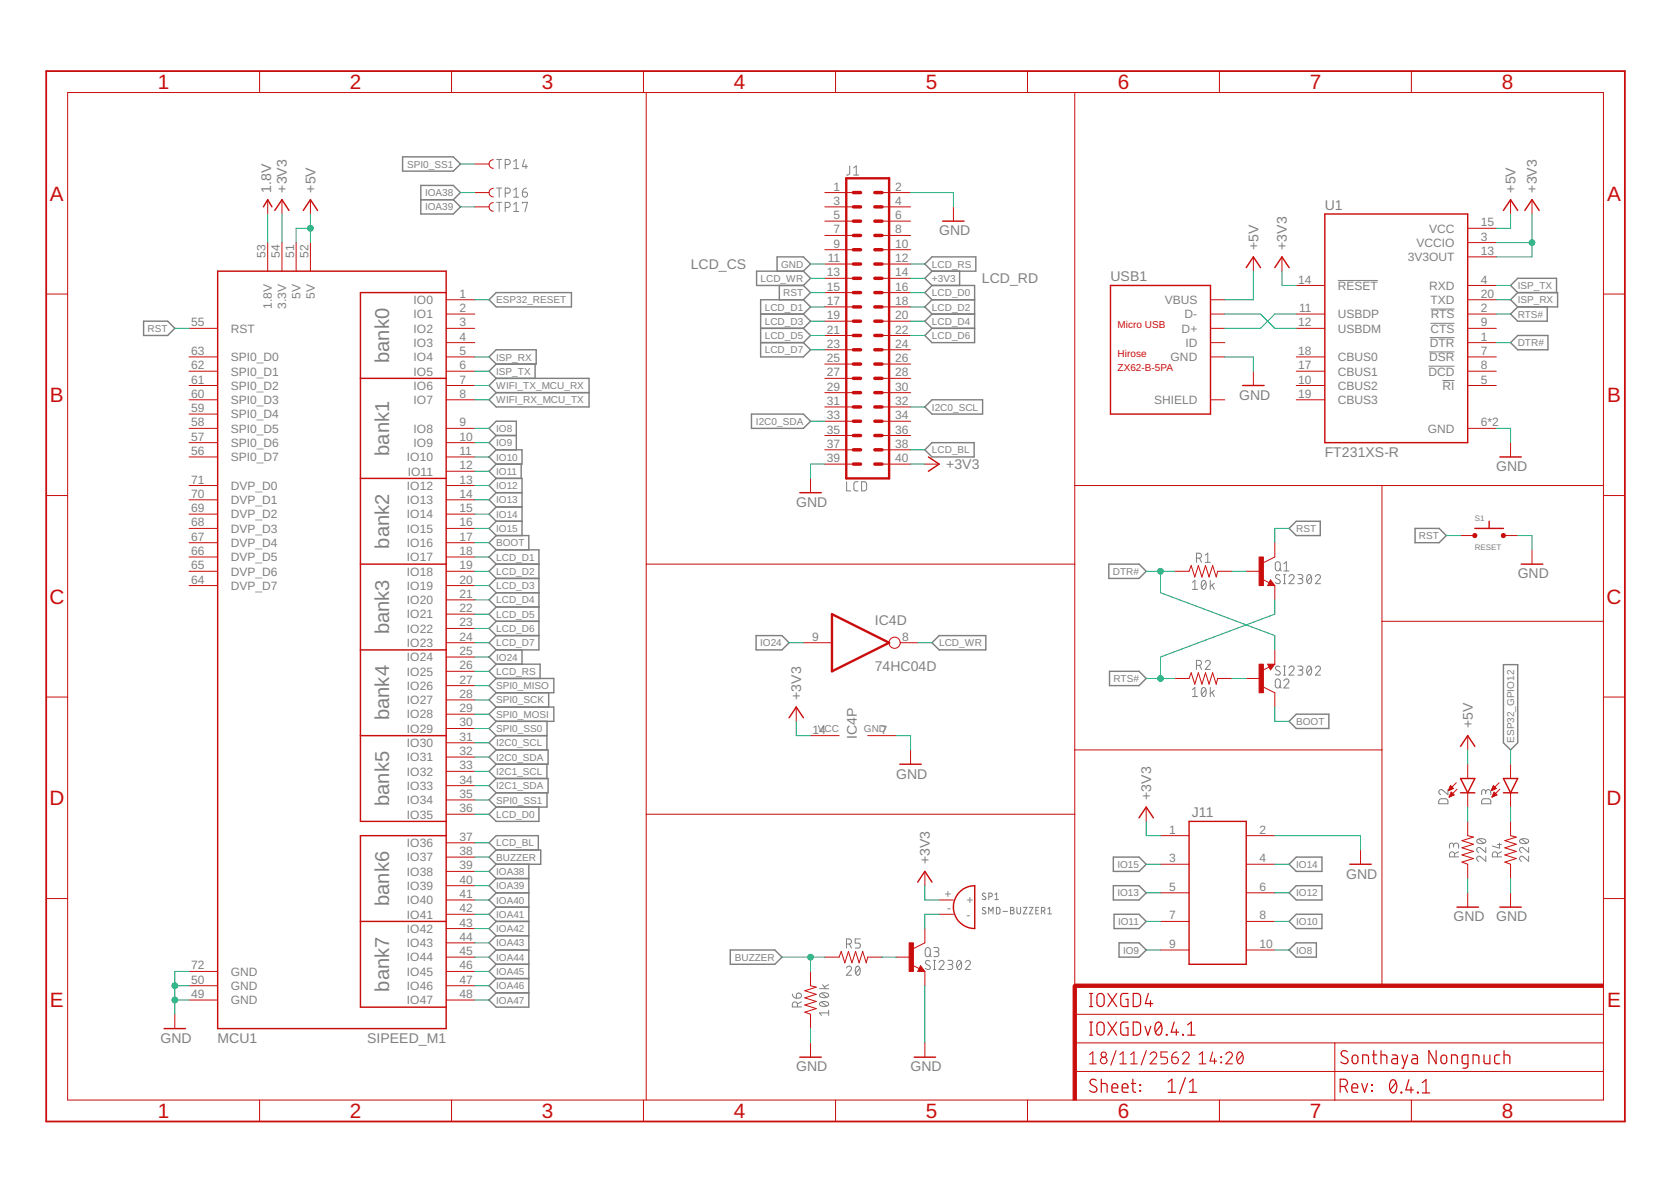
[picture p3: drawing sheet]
<svg xmlns="http://www.w3.org/2000/svg" width="297mm" height="210mm" viewBox="0 0 297 210" stroke-linecap="round" stroke-linejoin="round" font-family="sans-serif">
<g fill="none" stroke="#808080" stroke-width=".18">
<path d="M88.3 28.3h.9M88.3 33.4h.9M88.3 36h.9M88.7 28.3v1.7M88.7 33.4v1.7M88.7 36v1.6M89.8 29.3h.5a.46 .46 0 0 0 .4-.5 .46 .46 0 0 0-.4-.5h-.5v1.7M89.8 34.3h.5a.46 .46 0 0 0 .4-.4 .46 .46 0 0 0-.4-.5h-.5v1.7M89.8 36.9h.5a.46 .46 0 0 0 .4-.5 .46 .46 0 0 0-.4-.4h-.5v1.6M91.3 28.7l.5-.4v1.7M91.3 33.8l.5-.4v1.7M91.3 36.3l.5-.3v1.6"/>
<path d="M91.3 30h.9M91.3 35.1h.9M91.3 37.6h.9M92.9 34.1h.5a.45 .45 0 0 1 .4 .6 .45 .45 0 0 1-.5 .3 .45 .45 0 0 1-.4-.4zM92.9 36.2v-.2h.9l-.5 1.6M93.2 28.3l-.3 1.3h.9M93.5 29.3v.7M93.6 33.4a.7 .7 0 0 0-.7 .7M151 29.5v1.4l-.2 .2h-.3M151.7 31.1h1M151.7 29.8l.5-.3v1.6M237.8 49.8h7.1"/>
<path d="M254.3 57.5h4.3M254.3 54.9h4.3M253.9 65.1h4.7M254 62.5h4.6M254.1 60h4.5M256.4 67.6h2.2M150.5 85.6v1.6h.7M152.5 85.6h-.5l-.2 .4 .1 1.1 .6 .1M153.2 85.6h.4a.43 .43 0 0 1 .5 .5l-.2 1-.7 .1zM212.7 99.2h.4a.44 .44 0 0 0 .5-.4 .44 .44 0 0 0-.5-.5h-.4v1.6M213.2 99.2l.4 .7M214.2 98.7l.5-.4v1.6"/>
<path d="M214.2 99.9h.9M226.8 100l.2-.1a.44 .44 0 0 1 .6 .4v.7a.44 .44 0 0 1-.5 .5 .44 .44 0 0 1-.4-.5zM212 103.5l.4-.4v1.7M212 104.8h.9M212.7 118.3h.4a.44 .44 0 0 0 .5-.5 .44 .44 0 0 0-.5-.4h-.4v1.6M213.2 118.3l.4 .7M213.7 103.3l.3-.2a.95 .95 0 0 1 0 1.7 1 1 0 0 1-.3-1.5zM214.2 117.7a.44 .44 0 0 1 .7-.3 .44 .44 0 0 1 .1 .7l-.8 .9h.9M214.3 103.5l-.7 .9M215.1 103.1v1.7M215.5 104l.4 .8M215.9 103.7l-.8 .5"/>
<path d="M227.4 101.1l.4 .4M227.5 102.3a.41 .41 0 0 0-.6-.1 .41 .41 0 0 0 0 .6l.5 .3a.41 .41 0 0 1 .1 .6 .41 .41 0 0 1-.7 0l-.1-.2M227.5 118.5a.41 .41 0 0 0-.6-.1 .41 .41 0 0 0 0 .7l.5 .2a.42 .42 0 0 1 .1 .6 .42 .42 0 0 1-.7 0l-.1-.1M228.2 103.7h.3M228.2 102.1h.3M228.2 120h.3M228.2 118.4h.3M228.2 100.2l.5-.4v1.7M228.2 101.5h.9M228.3 102.1v1.6M228.3 118.4v1.6M229.1 102.5a.45 .45 0 0 1 .7-.4 .45 .45 0 0 1 .1 .7l-.8 .9h.9"/>
<path d="M229.1 118.7a.45 .45 0 0 1 .7-.3 .45 .45 0 0 1 .1 .7l-.8 .9h.9M230.7 102.1h.5a.36 .36 0 0 1 .4 .4 .36 .36 0 0 1-.4 .3h-.3M230.7 118.4h.5a.36 .36 0 0 1 .4 .3 .36 .36 0 0 1-.4 .4h-.3M231.1 102.8a.44 .44 0 0 1 .5 .5 .44 .44 0 0 1-.5 .4h-.4M231.1 119.1a.44 .44 0 0 1 .5 .4 .44 .44 0 0 1-.5 .5h-.4M232.5 102.2l.2-.1a.93 .93 0 0 1 0 1.6 1.02 1.02 0 0 1-.2-1.5zM232.5 118.5l.2-.1a.93 .93 0 0 1 0 1.6 1.02 1.02 0 0 1-.2-1.5zM233.1 102.5l-.8 .9M233.1 118.7l-.8 .9M233.8 102.5a.44 .44 0 0 1 .7-.4 .44 .44 0 0 1 .1 .7l-.8 .9h.9M233.8 118.7a.44 .44 0 0 1 .7-.3 .44 .44 0 0 1 .1 .7l-.8 .9h.9M212 122.6l.4-.4v1.6"/>
<path d="M212 123.8h.9M213.7 122.3l.3-.1a.95 .95 0 0 1 0 1.6 1 1 0 0 1-.3-1.5zM214.3 122.6l-.7 .8M215.1 122.2v1.6M215.5 123l.4 .8M215.9 122.7l-.8 .6M226.8 120.8l.2-.1a.44 .44 0 0 1 .6 .4v.7a.44 .44 0 0 1-.5 .5 .44 .44 0 0 1-.4-.5zM227.4 121.9l.4 .4M228.2 121a.44 .44 0 0 1 .7-.3 .44 .44 0 0 1 .1 .7l-.8 .9h.9M175.2 158.8a.28 .28 0 0 0-.5 0 .28 .28 0 0 0 .1 .4l.3 .2a.3 .3 0 0 1 .1 .5 .3 .3 0 0 1-.5-.1l-.1-.1M175.8 159.4l.5-.1v-.4l-.5-.2v1.2M176.8 159l.4-.3v1.2"/>
<path d="M176.8 159.9h.7M255.9 142.1l1-.1a.43 .43 0 0 1 .5 .4v.5h-1.6zM257.4 140.3v.9l-.9-.7a.45 .45 0 0 0-.7 .1 .45 .45 0 0 0 .3 .6M258.4 150.3a.46 .46 0 0 1 .4-.5 .46 .46 0 0 1 .5 .5v.4M258.4 150.6v-.4a.36 .36 0 0 0-.4-.4 .36 .36 0 0 0-.3 .4v.5M258.6 152.3v-.5a.46 .46 0 0 0-.5-.4 .46 .46 0 0 0-.4 .4v.5h1.6M259.3 151.4l-.7 .3M262.6 149.2a1.02 1.02 0 0 1 1.5 .3 .97 .97 0 0 1-1.6 0zM262.8 149.1l1 .8M263.5 142.1l.2-.1h.9a.43 .43 0 0 1 .4 .4v.5h-1.6zM264.1 140.8a.46 .46 0 0 1 .5-.5 .46 .46 0 0 1 .4 .5v.4M264.1 141.1v-.4a.36 .36 0 0 0-.4-.4 .36 .36 0 0 0-.3 .4v.5"/>
<path d="M264.1 152.2v.9l-.9-.8a.44 .44 0 0 0-.7 .2 .44 .44 0 0 0 .3 .6M264.1 150.6v.9l-.9-.8a.44 .44 0 0 0-.7 .2 .44 .44 0 0 0 .3 .6M266.2 152.3v-.5a.46 .46 0 0 0-.5-.4 .46 .46 0 0 0-.4 .4v.5h1.6M266.2 150.1h.7M266.6 149.8v.9l-1.3-.3M266.9 151.4l-.7 .3M270.2 149.2a1.02 1.02 0 0 1 1.5 .3 .97 .97 0 0 1-1.6 0zM270.5 149.1l.9 .8M271.7 152.2v.9l-.9-.8a.44 .44 0 0 0-.7 .2 .44 .44 0 0 0 .4 .6M271.7 150.6v.9l-.9-.8a.44 .44 0 0 0-.7 .2 .44 .44 0 0 0 .4 .6M140.8 176.7l.1 .2a.68 .68 0 0 0 .7 .5M141.7 176.6a.46 .46 0 0 1 .7 .1 .46 .46 0 0 1-.4 .7h-.4z"/>
<path d="M141.8 179v-.5a.46 .46 0 0 0-.5-.4 .46 .46 0 0 0-.5 .4v.5h1.7M142.5 178.1l-.7 .3M145.7 175.7h1.6M145.8 178.2a1.02 1.02 0 0 1 1.5 .3 .97 .97 0 0 1-1.6 0zM145.8 176.6a1.02 1.02 0 0 1 1.5 .3 .97 .97 0 0 1-1.6 0zM146 178.1l.9 .7M146 176.5l.9 .7M146.2 175l.5 .7M147.3 179.6v.9M147.3 175l-.8 .4M150.5 172.1a.45 .45 0 0 1 .6-.4 .45 .45 0 0 1 .1 .7l-.7 .9h.9M150.5 167.8h.4a.46 .46 0 0 0 .5-.5 .46 .46 0 0 0-.5-.4h-.4v1.6"/>
<path d="M151 167.8l.4 .7M152.2 171.8l.3-.1a.97 .97 0 0 1 0 1.6 1 1 0 0 1-.3-1.5zM152.8 172.1l-.7 .9M152.9 166.9h-.9v.7h.6a.45 .45 0 0 1 .3 .5 .45 .45 0 0 1-.3 .4h-.6M164.6 168.6a.45 .45 0 0 1 .5-.2 .45 .45 0 0 1 .3 .5v.7a.46 .46 0 0 1-.5 .4 .46 .46 0 0 1-.4-.4zM165.2 169.7l.3 .3M165.3 170.8a.42 .42 0 0 0-.6-.1 .42 .42 0 0 0-.1 .6l.6 .3a.38 .38 0 0 1 .1 .6 .38 .38 0 0 1-.5 .1l-.3-.2M165.9 172.3h.4M165.9 170.7h.4M166 168.4h.5a.37 .37 0 0 1 .4 .4 .37 .37 0 0 1-.4 .3h-.3M166.1 170.7v1.6M166.5 169.1a.44 .44 0 0 1 .4 .5 .44 .44 0 0 1-.4 .4h-.5"/>
<path d="M166.9 171a.45 .45 0 0 1 .7-.3 .45 .45 0 0 1 .1 .7l-.8 .9h.9M168.5 170.7h.5a.37 .37 0 0 1 .4 .4 .37 .37 0 0 1-.4 .3h-.3M168.9 171.4a.44 .44 0 0 1 .5 .5 .44 .44 0 0 1-.5 .4h-.4M170.2 170.8l.3-.1a.97 .97 0 0 1 0 1.6 1 1 0 0 1-.3-1.5zM170.9 171l-.8 1M171.6 171a.45 .45 0 0 1 .6-.3 .45 .45 0 0 1 .2 .7l-.8 .9h.9M175.2 161.4a.28 .28 0 0 0-.5-.1 .28 .28 0 0 0 .1 .5l.3 .1a.3 .3 0 0 1 .1 .5 .3 .3 0 0 1-.5 0l-.1-.1M175.7 162.4v-1.1l.4 .6 .4-.6v1.1M177.1 161.3h.5l.1 .2v.7l-.1 .2h-.5zM178.3 162h.8M179.6 161.3l.6 .1v.2l-.2 .2 .3 .3a.28 .28 0 0 1-.3 .3h-.4zM179.6 161.8h.4"/>
<path d="M180.8 161.3v.8l.2 .3 .4-.1v-1M181.9 161.3h.7l-.7 1.1h.7M183 161.3h.6l-.6 1.1h.6M184.1 161.8h.4M184.6 161.3h-.5v1.1h.5M185.1 161.9l.6-.1v-.4l-.6-.1v1.1M185.5 161.9l.3 .5M186.3 162.4h.6M186.3 161.5l.3-.2v1.1M147.3 180h-1.6l.3 .5"/>
</g>
<g fill="none" stroke="#808080" stroke-width=".25">
<path d="M71.6 27.9h9l1.3 1.2-1.3 1.3h-9zM74.8 33h5.8l1.3 1.2-1.3 1.3 1.3 1.3-1.3 1.2h-5.8zM74.8 35.5h5.8M25.5 57.1h4.3l1.3 1.3-1.3 1.2h-4.3zM88.2 52h13.4v2.5h-13.4l-1.3-1.2zM135.2 55.8h7.6M135.2 58.4h7.6M138.1 48.2v-2.5h4.7l1.3 1.2-1.3 1.3M138.5 50.7v2.6M142.8 48.2h-8.3v2.5h8.3M142.8 53.3l1.3 1.2-1.3 1.3M142.8 53.3h-7.6v10.1h7.6l1.3-1.2-1.3-1.3"/>
<path d="M142.8 55.8l1.3 1.3-1.3 1.3M142.8 48.2l1.3 1.3-1.3 1.2M142.8 50.7l1.3 1.3-1.3 1.3M142.8 58.4l1.3 1.2-1.3 1.3M164.4 46.9l1.3-1.2h7.8v2.5h-7.8zM165.7 48.2l-1.3 1.3 1.3 1.2M165.7 50.7h7.5v10.2h-7.5l-1.3-1.3 1.3-1.2M165.7 55.8h7.5M165.7 53.3h7.5M165.7 53.3l-1.3 1.2 1.3 1.3M165.7 58.4h7.5M165.7 55.8l-1.3 1.3 1.3 1.3"/>
<path d="M165.7 50.7l-1.3 1.3 1.3 1.3M170.6 48.2v2.5M269.8 59.6h5.4v2.6h-5.4l-1.3-1.3zM269.8 54.5l-1.3 1.3 1.3 1.3h5.2v-2.6M269.8 52l-1.3 1.3 1.3 1.2M269.8 52h7.1v2.5h-7.1M269.8 52l-1.3-1.3 1.3-1.2h6.9v2.5M86.9 63.4l1.3-1.2h7.1v2.5h-7.1zM88.2 64.7l-1.3 1.3 1.3 1.2M88.2 67.2h16.5v5.1h-16.5l-1.3-1.2 1.3-1.3M88.2 67.2l-1.3 1.3 1.3 1.3M88.2 69.8h16.5"/>
<path d="M88.2 77.4l-1.3-1.3 1.3-1.2h3.6v5M88.2 77.4h3.6M88.2 77.4l-1.3 1.3 1.3 1.2M88.2 79.9h4.6v2.6h-4.6M88.2 79.9l-1.3 1.3 1.3 1.3M95.1 64.7v2.5M133.6 73.6h9.2l1.3 1.3-1.3 1.2h-9.2zM135.2 60.9h7.6M164.4 72.3l1.3-1.2h9v2.5h-9zM164.4 79.9l1.3-1.2h7.5v2.5h-7.5zM88.2 97.7l-1.3 1.3 1.3 1.3M88.2 97.7h7.6v17.8h-7.6"/>
<path d="M88.2 92.6h4.6M88.2 95.2h5.8v2.5M88.2 85h4.6v10.2M88.2 82.5l-1.3 1.3 1.3 1.2M88.2 85l-1.3 1.3 1.3 1.3M88.2 87.6h4.6M88.2 87.6l-1.3 1.2 1.3 1.3M88.2 90.1h4.6M88.2 90.1l-1.3 1.3 1.3 1.2M88.2 92.6l-1.3 1.3 1.3 1.3M88.2 95.2l-1.3 1.3 1.3 1.2M92.6 82.5v2.5"/>
<path d="M229.2 93.9l1.2-1.3h4.3v2.6h-4.3zM251.5 93.9h4.3l1.3 1.3-1.3 1.3h-4.3zM88.2 100.3h7.6M88.2 100.3l-1.3 1.2 1.3 1.3M88.2 102.8h7.6M88.2 102.8l-1.3 1.3 1.3 1.2M88.2 105.3h7.6M88.2 113l-1.3 1.2 1.3 1.3M88.2 105.3l-1.3 1.3 1.3 1.3M88.2 107.9h7.6M88.2 107.9l-1.3 1.3 1.3 1.2M88.2 110.4h7.6"/>
<path d="M88.2 110.4l-1.3 1.3 1.3 1.3M88.2 113h7.6M88.2 118l-1.3 1.3 1.3 1.3M88.2 118h7.8v2.6M88.2 115.5l-1.3 1.3 1.3 1.2M92.8 115.5v2.5M134.4 113h4.6l1.3 1.2-1.3 1.3h-4.6zM166.9 113h8.3v2.5h-8.3l-1.2-1.3zM197.1 100.3h5.4l1.3 1.2-1.3 1.3h-5.4zM197.2 119.3h5.3l1.3 1.3-1.3 1.3h-5.3zM267.3 118.1h2.5v13.9l-1.3 1.3-1.2-1.3zM88.2 125.7l-1.3 1.2 1.3 1.3"/>
<path d="M88.2 130.7l-1.3 1.3 1.3 1.3M88.2 120.6h10.2v2.5h-10.2M88.2 133.3l-1.3 1.3 1.3 1.2M88.2 133.3h9.2v2.5h-9.2M88.2 138.4h9.2v2.5h-9.2M88.2 130.7h9M88.2 125.7h10.2v2.5h-10.2M88.2 128.2l-1.3 1.3 1.3 1.2M88.2 120.6l-1.3 1.3 1.3 1.2M88.2 123.1l-1.3 1.3 1.3 1.3M88.2 135.8l-1.3 1.3 1.3 1.3M88.2 138.4l-1.3 1.2 1.3 1.3"/>
<path d="M97.2 135.8v2.6M97.2 128.2v5.1M97.5 123.1v2.6M229.2 128.2l1.2-1.3h5.8v2.6h-5.8zM88.2 143.4l-1.3 1.3 1.3 1.3h7.6v-2.6M88.2 140.9l-1.3 1.3 1.3 1.2M88.2 156.1l-1.3 1.3 1.3 1.3M88.2 151.1l-1.3-1.3 1.3-1.3h7.5v2.6M88.2 151.1h7.9v2.5h-7.9M88.2 151.1l-1.3 1.2 1.3 1.3M88.2 158.7l-1.3 1.3 1.3 1.2M88.2 158.7h5.8"/>
<path d="M88.2 153.6l-1.3 1.3 1.3 1.2M88.2 156.1h5.8M94 153.6v25.4h-5.8l-1.3-1.3 1.3-1.2M97.2 140.9v2.5h-9M197.9 157.4h4.6l1.3 1.3-1.3 1.3h-4.6zM197.9 152.3h4.6l1.3 1.3-1.3 1.3h-4.6zM229.2 153.6l1.2-1.3h4.6v2.6h-4.6zM229.2 158.7l1.2-1.3h4.6v2.6h-4.6zM88.2 171.4h5.8M88.2 168.8h5.8M88.2 161.2h5.8M88.2 161.2l-1.3 1.3 1.3 1.3"/>
<path d="M88.2 163.8h5.8M88.2 163.8l-1.3 1.2 1.3 1.3M88.2 166.3h5.8M88.2 166.3l-1.3 1.3 1.3 1.2M88.2 168.8l-1.3 1.3 1.3 1.3M88.2 171.4l-1.3 1.3 1.3 1.2M88.2 173.9h5.8M88.2 173.9l-1.3 1.3 1.3 1.3M88.2 176.5h5.8M129.8 168.8h7.9l1.3 1.3-1.3 1.3h-7.9zM198 162.5h4.5l1.3 1.3-1.3 1.2h-4.5zM198.9 167.6h3.6l1.3 1.2-1.3 1.3h-3.6z"/>
<path d="M229.2 168.8l1.2-1.2h3.6v2.5h-3.6zM229.2 163.8l1.2-1.3h4.6v2.5h-4.6z"/>
</g>
<g fill="none" stroke="#c90d0c" stroke-width=".18">
<path d="M12 16.4h273v179.1h-273zM46.1 12.6v3.8M80.3 12.6v3.8M114.4 12.6v3.8M114.9 16.4v179.1M148.5 12.6v3.8M182.6 12.6v3.8M191.1 16.4v158.8M216.8 12.6v3.8M250.9 12.6v3.8M47.6 35.5v2.5M50.1 35.5v2.5"/>
<path d="M55.2 35.5v2.5M84.4 36.8h2.5M84.4 34.2h2.5M84.4 29.1h2.5M87.7 28.4a.76 .76 0 0 0-.8 .7 .76 .76 0 0 0 .8 .8M87.7 33.5a.76 .76 0 0 0-.8 .7 .76 .76 0 0 0 .8 .8M87.7 36a.76 .76 0 0 0-.8 .8 .76 .76 0 0 0 .8 .7M146.6 39.3h5.1M146.6 36.8h5.1M146.6 34.2h5.1M156.8 39.3h5.1M156.8 36.8h5.1"/>
<path d="M156.8 34.2h5.1M169.5 36.8v2.5M268.5 35.5v2.5M272.3 35.5v2.5M8.2 52.3h3.8M33.6 58.4h5.1M47.6 43.1v5.1M50.1 43.1v5.1M52.6 43.1v5.1M55.2 43.1v5.1M79.3 53.3h5.1M79.3 55.8h5.1"/>
<path d="M79.3 58.4h5.1M146.6 59.6h5.1M146.6 57.1h5.1M146.6 54.5h5.1M146.6 52h5.1M146.6 49.5h5.1M146.6 46.9h5.1M146.6 44.4h5.1M146.6 41.8h5.1M156.8 59.6h5.1M156.8 57.1h5.1M156.8 54.5h5.1"/>
<path d="M156.8 52h5.1M156.8 49.5h5.1M156.8 46.9h5.1M156.8 44.4h5.1M156.8 41.8h5.1M215.2 53.3h2.5M215.2 55.8h2.5M215.2 58.4h2.5M222.8 45.7v2.5M227.9 45.7v2.5M230.4 55.8h5.1M230.4 58.4h5.1"/>
<path d="M230.4 50.7h5.1M260.9 53.3h5.1M260.9 55.8h5.1M260.9 58.4h5.1M260.9 45.7h5.1M260.9 50.7h5.1M260.9 40.6h5.1M260.9 43.1h5.1M285 52.3h3.8M33.6 63.4h5.1M33.6 66h5.1M33.6 68.5h5.1"/>
<path d="M33.6 71.1h5.1M33.6 76.1h5.1M33.6 78.7h5.1M33.6 73.6h5.1M79.3 60.9h5.1M79.3 63.4h5.1M79.3 66h5.1M79.3 68.5h5.1M79.3 71.1h5.1M79.3 76.1h5.1M79.3 78.7h5.1M146.6 64.7h5.1"/>
<path d="M146.6 62.2h5.1M146.6 67.2h5.1M146.6 69.8h5.1M146.6 72.3h5.1M146.6 74.9h5.1M146.6 77.4h5.1M146.6 79.9h5.1M156.8 64.7h5.1M156.8 62.2h5.1M156.8 67.2h5.1M156.8 69.8h5.1M156.8 72.3h5.1"/>
<path d="M156.8 74.9h5.1M156.8 77.4h5.1M156.8 79.9h5.1M215.2 60.9h2.5M215.2 63.4h2.5M215.2 71.1h2.5M222.8 66v2.5M230.4 63.4h5.1M230.4 66h5.1M230.4 68.5h5.1M230.4 71.1h5.1M260.9 60.9h5.1"/>
<path d="M260.9 63.4h5.1M260.9 66h5.1M260.9 68.5h5.1M260.9 76.1h5.1M268.5 78.7v2.5M8.2 88.1h3.8M33.6 86.3h5.1M33.6 81.2h5.1M33.6 88.8h5.1M33.6 91.4h5.1M33.6 93.9h5.1M33.6 96.5h5.1"/>
<path d="M33.6 99h5.1M79.3 86.3h5.1M79.3 81.2h5.1M79.3 83.8h5.1M79.3 88.8h5.1M79.3 91.4h5.1M79.3 93.9h5.1M79.3 96.5h5.1M79.3 99h5.1M144.1 85v2.6M146.6 82.5h5.1M156.8 82.5h5.1"/>
<path d="M164.4 82.5h2.5M191.1 86.3h93.9M226.6 96.5v2.5l-2 1M245.7 86.3v88.9M259.6 95.2h2.6M267.3 95.2h2.5M272.3 97.7v2.6M285 88.1h3.8M33.6 101.5h5.1M33.6 104.1h5.1M79.3 101.5h5.1M79.3 104.1h5.1"/>
<path d="M79.3 106.6h5.1M79.3 109.2h5.1M79.3 111.7h5.1M79.3 114.2h5.1M79.3 116.8h5.1M79.3 119.3h5.1M114.9 100.3h76.2M142.8 114.2h5.1M160 114.2h3.1M208.8 101.5h2.6l.4-1 .6 2.1 .6-2.1 .7 2.1 .6-2.1 .6 2.1 .7-2.1 .6 2.1 .3-1.1h2.5M221.5 101.5h2.6M224.4 103l1.2 .6"/>
<path d="M225.3 118h1.3l-.8 1.1zM225.6 118.6l-1.2 .6M225.8 103.1l.8 1h-1.3zM226.6 104.1v2.5M226.6 115.5v2.5M245.7 110.4h39.3M8.2 123.9h3.8M79.3 121.9h5.1M79.3 124.4h5.1M79.3 126.9h5.1M79.3 129.5h5.1M79.3 132h5.1"/>
<path d="M79.3 134.6h5.1M79.3 137.1h5.1M79.3 139.6h5.1M141.5 125.7v2.5M144.1 130.7h5.1M154.2 130.7h5.1M161.9 133.3v2.5M191.1 133.3h54.6M208.8 120.6h2.6l.4-1 .6 2 .6-2 .7 2 .6-2 .6 2 .7-2 .6 2 .3-1h2.5M221.5 120.6h2.6M224.6 122.1l2 1v2.6M257.7 139.9h.4"/>
<path d="M257.8 139.8h.2M257.8 139.7h.1M257.9 139.6l.5 .5-.9 .4zM258.9 139.1l-1.4 1.4M260.9 130.7v2.6M260.9 135.8v2.6M265.3 139.9h.4M265.4 139.8h.2M265.5 139.7h.1M266.5 139.1l-1.4 1.4M268.5 135.8v2.6M285 123.9h3.8"/>
<path d="M8.2 159.7h3.8M79.3 144.7h5.1M79.3 142.2h5.1M79.3 149.8h5.1M79.3 152.3h5.1M79.3 154.9h5.1M79.3 157.4h5.1M79.3 160h5.1M114.9 144.7h76.2M164.4 154.9v2.5M166.9 160h2.6M203.8 143.4v2.6"/>
<path d="M206.3 158.7h5.1M206.3 153.6h5.1M206.3 148.5h5.1M221.5 158.7h5.1M221.5 153.6h5.1M221.5 148.5h5.1M241.9 151.1v2.5M257.5 140.5h.1M257.5 140.4h.3M257.6 140.3h.5M257.6 140.1h.7M257.6 141.6h.2"/>
<path d="M257.7 140h.5M257.7 141.5h.3M257.7 141.4h.6M257.8 141.2h.6M257.8 141.1h.5M257.9 141h.3M257.9 140.9h.2M258 140.8l.5 .5-.9 .4zM259 140.3l-1.4 1.4M260.9 140.9v2.5M260.9 146v2.5l1 .3-2 .6 2 .7-2 .6 2 .6-2 .7 2 .6-2 .6 1 .4v2.5M260.9 158.7v2.5"/>
<path d="M265.1 140.5h.1M265.1 140.4h.3M265.2 140.3h.5M265.2 140.1h.8M265.2 141.6h.2M265.3 140h.6M265.3 141.5h.4M265.3 141.4h.6M265.4 141.2h.6M265.5 141.1h.4M265.5 141h.3M265.6 140.9h.1"/>
<path d="M265.6 140.8l.5 .5-.9 .4zM266 140.1l-.5-.5-.4 .9M266 140.1l-.9 .4M266.6 140.3l-1.4 1.4M268.5 140.9v2.5M268.5 146v2.5l1 .3-2 .6 2 .7-2 .6 2 .6-2 .7 2 .6-2 .6 1 .4v2.5M268.5 158.7v2.5M285 159.7h3.8M33.6 172.7h5.1M33.6 175.2h5.1M33.6 177.7h5.1M79.3 162.5h5.1"/>
<path d="M79.3 165h5.1M79.3 167.6h5.1M79.3 170.1h5.1M79.3 172.7h5.1M79.3 175.2h5.1M79.3 177.7h5.1M144.1 172.7v2.5l1 .3-2 .6 2 .6-2 .7 2 .6-2 .6 2 .7-2 .6 1 .4v2.5M146.6 170.1h2.6l.3-1 .7 2 .6-2 .6 2 .7-2 .6 2 .7-2 .6 2 .2-1h2.6M159.3 170.1h2.6M162.2 171.5l1.2 .6M163.6 171.6l.8 1.1h-1.3zM164.4 165v2.6l-2 1"/>
<path d="M164.4 172.7v2.5M166.9 162.5h2.6M206.3 168.8h5.1M206.3 163.8h5.1M221.5 168.8h5.1M221.5 163.8h5.1M31.1 180.3v2.5M46.1 195.5v3.8M80.3 195.5v3.8M114.4 195.5v3.8M144.1 185.4v2.5M148.5 195.5v3.8"/>
<path d="M164.4 185.4v2.5M182.6 195.5v3.8M191.1 190.4h93.9M191.1 185.4h93.9M191.1 180.3h93.9M216.8 195.5v3.8M237.3 185.4v10.2M250.9 195.5v3.8"/>
<circle cx="159" cy="114.2" r=".99"/>
</g>
<g fill="none" stroke="#c90d0c" stroke-width=".25">
<path d="M46.8 36.8l.8-1.3 .7 1.3M48.9 37.4l1.2-1.9 1.3 1.9M53.9 37.4l1.3-1.9 1.3 1.9M167.6 39.3h3.8M235.5 38h25.4v40.7h-25.4zM267.3 37.4l1.2-1.9 1.3 1.9M271.1 37.4l1.2-1.9 1.3 1.9M38.7 48.2h40.6v134.6h-40.6zM79.3 52h-15.2v94h15.2M197.4 50.7h17.8v22.9h-17.8zM221.5 47.6l1.3-1.9 1.3 1.9M226.6 47.6l1.3-1.9 1.3 1.9"/>
<path d="M64.1 67.2h15.2M220.9 68.5h3.8M64.1 85h15.2M142.2 87.6h3.8M165 81.2l1.9 1.3-1.9 1.3M262.2 93.9h5.1M264.7 92.6v1.3M266.6 81.2h3.8M64.1 100.3h15.2M64.1 115.5h15.2M225.6 118.2h.8l-.6 .6-.2-.5h.4l-.2 .3M225.8 103.6l.2 .2h-.4l.2-.5 .6 .6h-.8"/>
<path d="M270.4 100.3h3.8M64.1 130.7h15.2M140.3 127.6l1.2-1.9 1.3 1.9M160 135.8h3.8M259.6 138.4h2.6l-1.3 2.5zM259.6 132.7l1.3-2 1.3 2M267.3 138.4h2.5l-1.3 2.5zM79.3 148.5h-15.2v30.5h15.2M163.1 156.8l1.3-1.9 1.3 1.9M170.4 158.7a3.8 3.8 0 0 1 2.9-1.3v7.6a3.8 3.8 0 0 1-3.5-2.2 3.8 3.8 0 0 1 .6-4.1zM202.5 145.4l1.3-2 1.2 2M211.4 146h10.1v25.4h-10.1z"/>
<path d="M239.9 153.6h3.9M259.6 140.9h2.6M267.3 140.9h2.5M64.1 163.8h15.2M163.6 172.1l.2 .3h-.4l.2-.5 .5 .6h-.7M259 161.2h3.8M266.6 161.2h3.8M29.2 182.8h3.8M142.2 187.9h3.8M162.5 187.9h3.8"/>
</g>
<g fill="none" stroke="#c90d0c" stroke-width=".61">
<path d="M151.7 39.3h1.3M151.7 36.8h1.3M151.7 34.2h1.3M155.5 39.3h1.3M155.5 36.8h1.3M155.5 34.2h1.3M151.7 59.6h1.3M151.7 54.5h1.3M151.7 57.1h1.3M151.7 52h1.3M151.7 49.5h1.3M151.7 46.9h1.3"/>
<path d="M151.7 44.4h1.3M151.7 41.8h1.3M155.5 59.6h1.3M155.5 54.5h1.3M155.5 57.1h1.3M155.5 52h1.3M155.5 49.5h1.3M155.5 46.9h1.3M155.5 44.4h1.3M155.5 41.8h1.3M151.7 62.2h1.3M151.7 64.7h1.3"/>
<path d="M151.7 77.4h1.3M151.7 79.9h1.3M151.7 72.3h1.3M151.7 74.9h1.3M151.7 69.8h1.3M151.7 67.2h1.3M155.5 62.2h1.3M155.5 64.7h1.3M155.5 77.4h1.3M155.5 79.9h1.3M155.5 72.3h1.3M155.5 74.9h1.3"/>
<path d="M155.5 69.8h1.3M155.5 67.2h1.3M151.7 82.5h1.3M155.5 82.5h1.3M192.3 175.2h-1.2v1.3"/>
</g>
<path d="M150.4 31.7h7.7v53.3h-7.7zM147.9 109.2l10.2 5-10.2 5.1z" fill="none" stroke="#c90d0c" stroke-width=".42"/>
<g fill="#c90d0c" stroke="#c90d0c" stroke-width=".18">
<path d="M223.8 99h.8v5.1h-.8z"/>
<path d="M223.8 118h.8v5.1h-.8z"/>
<path d="M161.6 167.6h.8v5.1h-.8z"/>
<path d="M190.8 175.2h.5v20.3h-.5z"/>
<path d="M191.1 174.9h93.9v.6h-93.9z"/>
</g>
<g fill="#c90d0c" stroke="#c90d0c" stroke-width=".18">
<path d="M261.9 94.9l.3-.1 .2 .1 .2 .3-.2 .3-.2 .1-.3-.1-.1-.3z" fill-rule="evenodd"/>
<path d="M267 94.9l.3-.1 .2 .1 .1 .3-.1 .3-.2 .1-.3-.1-.1-.3z" fill-rule="evenodd"/>
</g>
<g fill="none" stroke="#c90d0c" stroke-width=".21">
<path d="M193.7 178.9h.5M193.7 176.6h.5M194 176.6v2.3M195.1 176.8a.66 .66 0 0 1 .7-.2 .66 .66 0 0 1 .5 .6v1a.65 .65 0 0 1-.7 .7 .65 .65 0 0 1-.6-.7zM196.9 176.6l1.6 2.3M198.5 176.6l-1.6 2.3M200.5 176.6h-.8a.51 .51 0 0 0-.5 .5v1.4l.4 .4h.9v-1.3h-.4M201.4 176.6h.7a.62 .62 0 0 1 .7 .6v1l-.2 .4a1.16 1.16 0 0 1-1.2 .3zM204.1 176.6l-.5 1.8h1.3M204.5 177.9v1M193.7 184h.5M193.7 181.7h.5"/>
<path d="M194 181.7v2.3M194.9 192a.58 .58 0 0 0-.9-.1 .58 .58 0 0 0 0 .9l.7 .4a.54 .54 0 0 1 .2 .7 .54 .54 0 0 1-.7 .2l-.5-.3M195.1 181.9a.66 .66 0 0 1 .7-.2 .66 .66 0 0 1 .5 .6v1a.65 .65 0 0 1-.7 .7 .65 .65 0 0 1-.6-.7zM195.8 192.6h.6l.4 .2v1.3M195.8 191.8v2.3M196.9 181.7l1.6 2.3M197.7 193.4h1a.54 .54 0 0 0-.4-.8 .54 .54 0 0 0-.6 .5l.1 .9 .9 .1M198.5 181.7l-1.6 2.3M199.5 193.4h1a.54 .54 0 0 0-.4-.8 .54 .54 0 0 0-.6 .5l.1 .9 .9 .1M200.5 181.7h-.8a.51 .51 0 0 0-.5 .5v1.4l.4 .4h.9v-1.3h-.4M201.1 192.6h.8M201.4 191.8v2.1l.2 .2h.3"/>
<path d="M201.4 181.7h.7a.62 .62 0 0 1 .7 .6v1l-.2 .4a1.16 1.16 0 0 1-1.2 .3zM202.6 192.8h.2v.1h-.2zM202.6 193.8h.2v.2h-.2zM203.5 182.4l.5 1.6 .6-1.6M205.5 181.8a.53 .53 0 0 1 .7-.1 .53 .53 0 0 1 .3 .5 1.53 1.53 0 0 1-.4 1.8h-.2a1.4 1.4 0 0 1-.4-2.2zM206.4 182.2l-1 1.3M207.3 183.9h.2v.1h-.2zM207.7 194.1h1.3M207.7 192.3l.6-.5v2.3M208.7 181.7l-.5 1.8h1.3M209.1 182.9v1.1M210.2 183.9h.2v.1h-.2z"/>
<path d="M210.7 191.5l-1 2.9M211.1 184h1.3M211.1 182.2l.7-.5v2.3M211.4 194.1h1.3M211.4 192.3l.7-.5v2.3M238.2 193.1h.7a.65 .65 0 0 0 .6-.6 .65 .65 0 0 0-.6-.7h-.7v2.3M239 193.1l.5 1M239.5 186.9a.58 .58 0 0 0-.9-.1 .58 .58 0 0 0 .1 .9l.7 .4a.54 .54 0 0 1 .2 .7 .54 .54 0 0 1-.8 .2l-.5-.3M240.3 193.4h1a.54 .54 0 0 0-.3-.8 .54 .54 0 0 0-.7 .5l.1 .9 .9 .1M240.5 187.7l.5-.2a.87 .87 0 0 1 0 1.6l-.4-.1a1.09 1.09 0 0 1-.1-1.3zM242.1 192.6l.5 1.5 .5-1.5M242.2 189.1v-1.6l1 .1 .1 1.5"/>
<path d="M243.8 193.8h.2v.2h-.2zM243.8 192.8h.2v.1h-.2zM243.9 187.5h.8M244.2 186.7v2l.1 .3 .4 .1M245.5 187.5h.6l.4 .2v1.4M245.5 186.7v2.4M247.3 192.1a.53 .53 0 0 1 .6-.2 .53 .53 0 0 1 .3 .6 1.35 1.35 0 0 1-.6 1.7 1.41 1.41 0 0 1-.3-2.1zM247.5 187.5h.7l.2 .2v1.4h-.6a.46 .46 0 0 1-.4-.5 .46 .46 0 0 1 .4-.4h.6M248.2 192.4l-1.1 1.3M249 194.1h.2v.1h-.2zM249.2 187.5l.5 1.6M250.2 187.5l-.8 2.3h-.2"/>
<path d="M250.4 191.9l-.5 1.8h1.3M250.8 193.2v1M251.1 187.5h.6l.3 .4v1.2h-.6a.46 .46 0 0 1-.5-.5 .46 .46 0 0 1 .5-.4h.6M252 194.1h.1v.1h-.1zM252.8 194.2h1.3M252.8 192.4l.7-.5v2.3M255.3 186.7v2.4l-1.3-2.4v2.4M256.3 187.7l.5-.2a.47 .47 0 0 1 .4 .5v.5a.52 .52 0 0 1-.5 .6 .52 .52 0 0 1-.6-.6zM258 189.1v-1.6h.7l.3 .2 .1 1.4M260.9 189.1l-.8-.1-.2-.2v-1.1l.2-.2h.8v1.9l-.2 .4h-.7M261.9 189.1v-1.6h.6l.4 .2v1.4M263.8 187.5v1.3l.4 .3h.6v-1.6"/>
<path d="M266.6 187.5h-.7l-.2 .4 .1 1.1 .8 .1M267.4 187.5h.6l.4 .2v1.4M267.4 186.7v2.4"/>
</g>
<path d="M8.2 12.6h280.6v186.7h-280.6z" fill="none" stroke="#c90d0c" stroke-width=".32"/>
<g fill="none" stroke="#c90d0c" stroke-width=".19">
<path d="M193.7 187.4l.6-.4v2.1M193.7 189.1h1.2M198.4 186.7l-.9 2.6M199.1 189.1h1.1M199.1 187.4l.5-.4v2.1M201 189.1h1.2M201 187.4l.6-.4v2.1M203.8 186.7l-1 2.6M204.4 187.4a.58 .58 0 0 1 .9-.4 .58 .58 0 0 1 .1 .9l-1 1.2h1.2M207.5 187h-1.1v.9h.7a.61 .61 0 0 1 .5 .6 .61 .61 0 0 1-.5 .6h-.7M208.3 187.9h.7a.59 .59 0 0 1 .5 .6 .59 .59 0 0 1-.6 .6 .59 .59 0 0 1-.6-.6zM209.2 187l-.6 .2-.3 .7"/>
<path d="M210.2 187.4a.58 .58 0 0 1 .8-.4 .58 .58 0 0 1 .2 .9l-1 1.2h1.2M213.2 189.1h1.1M213.2 187.4l.5-.4v2.1M215.6 187l-.5 1.6h1.2M215.9 188.1v1M217 187.8h.1v.2h-.1zM217 188.8l.1 .1zM217.9 187.4a.58 .58 0 0 1 .8-.4 .58 .58 0 0 1 .2 .9l-1 1.2h1.2M220.1 187.1a.49 .49 0 0 1 .5-.1 .49 .49 0 0 1 .3 .5 1.23 1.23 0 0 1-.5 1.6 1.26 1.26 0 0 1-.4-1.8zM220.9 187.4l-1 1.2"/>
<circle cx="196.2" cy="187.4" r=".47"/>
<circle cx="196.2" cy="188.5" r=".59"/>
</g>
<g fill="none" stroke="#0dab76" stroke-width=".18">
<path d="M47.6 38v5.1M50.1 38v5.1M55.2 38v5.1M81.9 34.2h2.5M81.9 29.1h2.5M81.9 36.8h2.5M161.9 34.2h7.6v2.6M268.5 38v2.6h-2.5M272.3 38v7.7h-6.3M31.1 58.4h2.5M55.2 40.6h-2.6v2.5M84.4 53.3h2.5"/>
<path d="M144.1 49.5h2.5M144.1 54.5h2.5M144.1 57.1h2.5M144.1 59.6h2.5M144.1 52h2.5M144.1 46.9h2.5M161.9 49.5h2.5M161.9 54.5h2.5M161.9 57.1h2.5M161.9 59.6h2.5M161.9 52h2.5M161.9 46.9h2.5"/>
<path d="M217.7 55.8h6.4l2.5 2.6h3.8M222.8 48.2v5.1h-5.1M227.9 48.2v2.5h2.5M230.4 55.8h-3.8l-2.5 2.6h-6.4M266 53.3h2.5M266 50.7h2.5M266 43.1h6.3M266 55.8h2.5M84.4 63.4h2.5M84.4 76.1h2.5M84.4 66h2.5M84.4 68.5h2.5"/>
<path d="M84.4 71.1h2.5M84.4 78.7h2.5M144.1 62.2h2.5M144.1 74.9h2.5M161.9 72.3h2.5M161.9 79.9h2.5M217.7 63.4h5.1v2.6M266 76.1h2.5v2.6M266 60.9h2.5M84.4 99h2.5M84.4 93.9h2.5M84.4 81.2h2.5"/>
<path d="M84.4 83.8h2.5M84.4 86.3h2.5M84.4 88.8h2.5M84.4 91.4h2.5M84.4 96.5h2.5M146.6 82.5h-2.5v2.5M161.9 82.5h2.5M229.2 93.9h-2.6v2.6M257.1 95.2h2.5M269.8 95.2h2.5v2.5M84.4 101.5h2.5M84.4 104.1h2.5"/>
<path d="M84.4 106.6h2.5M84.4 109.2h2.5M84.4 111.7h2.5M84.4 114.2h2.5M84.4 119.3h2.5M84.4 116.8h2.5M140.3 114.2h2.5M163.1 114.2h2.6M203.8 101.5h5M206.3 101.5v3.8l20.3 7.7v2.5M219 101.5h2.5M226.6 106.6v2.6l-20.3 7.6v3.8"/>
<path d="M84.4 134.6h2.5M84.4 132h2.5M84.4 126.9h2.5M84.4 129.5h2.5M84.4 121.9h2.5M84.4 124.4h2.5M84.4 137.1h2.5M84.4 139.6h2.5M141.5 128.2v2.5h2.6M159.3 130.7h2.6v2.6M203.8 120.6h5M219 120.6h2.5"/>
<path d="M226.6 125.7v2.5h2.6M260.9 133.3v2.5M268.5 133.3v2.5M84.4 160h2.5M84.4 144.7h2.5M84.4 142.2h2.5M84.4 149.8h2.5M84.4 152.3h2.5M84.4 154.9h2.5M84.4 157.4h2.5M164.4 157.4v2.6h2.5M203.8 146v2.5h2.5"/>
<path d="M203.8 158.7h2.5M203.8 153.6h2.5M226.6 148.5h15.3v2.6M226.6 158.7h2.6M226.6 153.6h2.6M260.9 143.4v2.6M260.9 156.1v2.6M268.5 143.4v2.6M268.5 156.1v2.6M31.1 175.2h2.5M31.1 177.7h2.5M33.6 172.7h-2.5v7.6"/>
<path d="M84.4 172.7h2.5M84.4 175.2h2.5M84.4 177.7h2.5M84.4 162.5h2.5M84.4 170.1h2.5M84.4 165h2.5M84.4 167.6h2.5M139 170.1h7.6M144.1 170.1v2.6M156.8 170.1h2.5M164.4 175.2v10.2M166.9 162.5h-2.5v2.5"/>
<path d="M203.8 168.8h2.5M203.8 163.8h2.5M226.6 168.8h2.6M226.6 163.8h2.6M144.1 182.8v2.6"/>
</g>
<g fill="#0dab76" stroke="#0dab76" stroke-width=".18">
<circle cx="55.2" cy="40.6" r=".51"/>
<circle cx="272.3" cy="43.1" r=".51"/>
<circle cx="31.1" cy="175.2" r=".51"/>
<circle cx="31.1" cy="177.7" r=".51"/>
<circle cx="206.3" cy="120.6" r=".51"/>
<circle cx="206.3" cy="101.5" r=".51"/>
<circle cx="144.1" cy="170.1" r=".51"/>
</g>
<g font-size="3.7" fill="#c90d0c">
<text x="28.1" y="15.8">1</text>
<text x="62.2" y="15.8">2</text>
<text x="96.3" y="15.8">3</text>
<text x="130.4" y="15.8">4</text>
<text x="164.6" y="15.8">5</text>
<text x="198.7" y="15.8">6</text>
<text x="232.8" y="15.8">7</text>
<text x="266.9" y="15.8">8</text>
<text x="8.9" y="35.7">A</text>
<text x="285.7" y="35.7">A</text>
<text x="8.9" y="71.5">B</text>
<text x="285.7" y="71.5">B</text>
<text x="8.8" y="107.3">C</text>
<text x="285.6" y="107.3">C</text>
<text x="8.8" y="143.1">D</text>
<text x="285.6" y="143.1">D</text>
<text x="8.9" y="178.9">E</text>
<text x="285.7" y="178.9">E</text>
<text x="28.1" y="198.7">1</text>
<text x="62.2" y="198.7">2</text>
<text x="96.3" y="198.7">3</text>
<text x="130.4" y="198.7">4</text>
<text x="164.6" y="198.7">5</text>
<text x="198.7" y="198.7">6</text>
<text x="232.8" y="198.7">7</text>
<text x="266.9" y="198.7">8</text>
</g>
<g font-size="3.6" fill="#808080">
<text x="69.2" y="64.5" transform="rotate(-90 69.2 64.5)">bank0</text>
<text x="69.2" y="81" transform="rotate(-90 69.2 81)">bank1</text>
<text x="69.2" y="97.5" transform="rotate(-90 69.2 97.5)">bank2</text>
<text x="69.2" y="112.8" transform="rotate(-90 69.2 112.8)">bank3</text>
<text x="69.2" y="128" transform="rotate(-90 69.2 128)">bank4</text>
<text x="69.2" y="143.2" transform="rotate(-90 69.2 143.2)">bank5</text>
<text x="69.2" y="161" transform="rotate(-90 69.2 161)">bank6</text>
<text x="69.2" y="176.3" transform="rotate(-90 69.2 176.3)">bank7</text>
</g>
<g font-size="2.5" fill="#808080">
<text x="48.2" y="34.2" transform="rotate(-90 48.2 34.2)">1.8V</text>
<text x="51" y="34.2" transform="rotate(-90 51 34.2)">+3V3</text>
<text x="56.1" y="34.2" transform="rotate(-90 56.1 34.2)">+5V</text>
<text x="269.4" y="34.2" transform="rotate(-90 269.4 34.2)">+5V</text>
<text x="273.2" y="34.2" transform="rotate(-90 273.2 34.2)">+3V3</text>
<text x="166.9" y="41.9">GND</text>
<text x="235.5" y="37.3">U1</text>
<text x="122.8" y="47.8">LCD_CS</text>
<text x="223.7" y="44.4" transform="rotate(-90 223.7 44.4)">+5V</text>
<text x="228.8" y="44.4" transform="rotate(-90 228.8 44.4)">+3V3</text>
<text x="174.6" y="50.4">LCD_RD</text>
<text x="197.4" y="50">USB1</text>
<text x="220.3" y="71.1">GND</text>
<text x="168.2" y="83.4">+3V3</text>
<text x="235.5" y="81.3">FT231XS-R</text>
<text x="266" y="83.8">GND</text>
<text x="141.5" y="90.1">GND</text>
<text x="269.8" y="102.8">GND</text>
<text x="155.5" y="111.1">IC4D</text>
<text x="155.5" y="119.3">74HC04D</text>
<text x="142.4" y="124.4" transform="rotate(-90 142.4 124.4)">+3V3</text>
<text x="152.3" y="131.4" transform="rotate(-90 152.3 131.4)">IC4P</text>
<text x="261.8" y="129.5" transform="rotate(-90 261.8 129.5)">+5V</text>
<text x="159.3" y="138.4">GND</text>
<text x="204.6" y="142.2" transform="rotate(-90 204.6 142.2)">+3V3</text>
<text x="211.9" y="145.2">J11</text>
<text x="165.3" y="153.6" transform="rotate(-90 165.3 153.6)">+3V3</text>
<text x="239.3" y="156.1">GND</text>
<text x="258.4" y="163.8">GND</text>
<text x="266" y="163.8">GND</text>
<text x="28.5" y="185.4">GND</text>
<text x="38.7" y="185.4">MCU1</text>
<text x="65.3" y="185.4">SIPEED_M1</text>
<text x="141.5" y="190.4">GND</text>
<text x="161.9" y="190.4">GND</text>
</g>
<g font-size="2.1" fill="#808080">
<text x="148.2" y="33.9">1</text>
<text x="159.1" y="33.9">2</text>
<text x="148.2" y="36.4">3</text>
<text x="148.2" y="39">5</text>
<text x="148.2" y="41.5">7</text>
<text x="159.1" y="41.5">8</text>
<text x="159.1" y="39">6</text>
<text x="159.1" y="36.4">4</text>
<text x="254.1" y="41.3">VCC</text>
<text x="263.2" y="40.2">15</text>
<text x="47.2" y="45.9" transform="rotate(-90 47.2 45.9)">53</text>
<text x="49.8" y="45.9" transform="rotate(-90 49.8 45.9)">54</text>
<text x="52.3" y="45.9" transform="rotate(-90 52.3 45.9)">51</text>
<text x="54.8" y="45.9" transform="rotate(-90 54.8 45.9)">52</text>
<text x="147.1" y="46.6">11</text>
<text x="148.2" y="44">9</text>
<text x="159.1" y="46.6">12</text>
<text x="159.1" y="44">10</text>
<text x="250.2" y="46.4">3V3OUT</text>
<text x="251.8" y="43.9">VCCIO</text>
<text x="263.2" y="45.3">13</text>
<text x="263.2" y="42.8">3</text>
<text x="53.4" y="53.1" transform="rotate(-90 53.4 53.1)">5V</text>
<text x="56" y="53.1" transform="rotate(-90 56 53.1)">5V</text>
<text x="81.7" y="52.9">1</text>
<text x="147" y="49.1">13</text>
<text x="147" y="51.7">15</text>
<text x="159.1" y="51.7">16</text>
<text x="159.1" y="49.1">14</text>
<text x="230.8" y="50.4">14</text>
<text x="237.8" y="51.5">RESET</text>
<text x="254.1" y="51.5">RXD</text>
<text x="263.2" y="50.4">4</text>
<text x="263.2" y="52.9">20</text>
<text x="34" y="58">55</text>
<text x="41" y="59.1">RST</text>
<text x="48.3" y="54.9" transform="rotate(-90 48.3 54.9)">1.8V</text>
<text x="50.9" y="54.9" transform="rotate(-90 50.9 54.9)">3.3V</text>
<text x="73.5" y="54">IO0</text>
<text x="73.5" y="56.6">IO1</text>
<text x="73.5" y="59.1">IO2</text>
<text x="81.7" y="55.5">2</text>
<text x="81.7" y="58">3</text>
<text x="147" y="54.2">17</text>
<text x="147" y="56.7">19</text>
<text x="147" y="59.3">21</text>
<text x="159.1" y="59.3">22</text>
<text x="159.1" y="56.7">20</text>
<text x="159.1" y="54.2">18</text>
<text x="207" y="54">VBUS</text>
<text x="210.1" y="59.1">D+</text>
<text x="210.6" y="56.6">D-</text>
<text x="230.8" y="58">12</text>
<text x="230.9" y="55.5">11</text>
<text x="237.8" y="59.1">USBDM</text>
<text x="237.8" y="56.6">USBDP</text>
<text x="254.3" y="59.1">CTS</text>
<text x="254.3" y="54">TXD</text>
<text x="254.3" y="56.6">RTS</text>
<text x="263.2" y="58">9</text>
<text x="263.2" y="55.5">2</text>
<text x="34" y="63.1">63</text>
<text x="34" y="65.6">62</text>
<text x="41" y="64.2">SPI0_D0</text>
<text x="73.5" y="61.7">IO3</text>
<text x="73.5" y="64.2">IO4</text>
<text x="81.7" y="60.5">4</text>
<text x="81.7" y="63.1">5</text>
<text x="81.7" y="65.6">6</text>
<text x="147" y="61.8">23</text>
<text x="147" y="64.4">25</text>
<text x="159.1" y="64.4">26</text>
<text x="159.1" y="61.8">24</text>
<text x="208.1" y="64.2">GND</text>
<text x="210.7" y="61.7">ID</text>
<text x="230.8" y="63.1">18</text>
<text x="230.8" y="65.6">17</text>
<text x="237.8" y="64.2">CBUS0</text>
<text x="254.1" y="64.2">DSR</text>
<text x="254.2" y="61.7">DTR</text>
<text x="263.2" y="65.6">8</text>
<text x="263.2" y="63.1">7</text>
<text x="263.2" y="60.5">1</text>
<text x="34" y="68.2">61</text>
<text x="34" y="70.7">60</text>
<text x="41" y="66.7">SPI0_D1</text>
<text x="41" y="69.3">SPI0_D2</text>
<text x="41" y="71.8">SPI0_D3</text>
<text x="73.5" y="66.7">IO5</text>
<text x="73.5" y="69.3">IO6</text>
<text x="73.5" y="71.8">IO7</text>
<text x="81.7" y="68.2">7</text>
<text x="81.7" y="70.7">8</text>
<text x="147" y="66.9">27</text>
<text x="147" y="69.4">29</text>
<text x="147" y="72">31</text>
<text x="159.1" y="66.9">28</text>
<text x="159.1" y="69.4">30</text>
<text x="159.1" y="72">32</text>
<text x="205.1" y="71.8">SHIELD</text>
<text x="230.8" y="68.2">10</text>
<text x="230.8" y="70.7">19</text>
<text x="237.8" y="66.7">CBUS1</text>
<text x="237.8" y="69.3">CBUS2</text>
<text x="237.8" y="71.8">CBUS3</text>
<text x="253.9" y="66.7">DCD</text>
<text x="256.4" y="69.3">RI</text>
<text x="263.2" y="68.2">5</text>
<text x="34" y="73.2">59</text>
<text x="34" y="75.8">58</text>
<text x="41" y="74.4">SPI0_D4</text>
<text x="41" y="76.9">SPI0_D5</text>
<text x="73.5" y="76.9">IO8</text>
<text x="81.7" y="75.8">9</text>
<text x="147" y="74.5">33</text>
<text x="147" y="77.1">35</text>
<text x="159.1" y="74.5">34</text>
<text x="159.1" y="77.1">36</text>
<text x="253.8" y="76.9">GND</text>
<text x="263.2" y="75.8">6*2</text>
<text x="34" y="78.3">57</text>
<text x="34" y="80.9">56</text>
<text x="41" y="79.4">SPI0_D6</text>
<text x="41" y="82">SPI0_D7</text>
<text x="72.3" y="82">IO10</text>
<text x="73.5" y="79.4">IO9</text>
<text x="81.7" y="78.3">10</text>
<text x="81.7" y="80.9">11</text>
<text x="81.7" y="83.4">12</text>
<text x="147" y="79.6">37</text>
<text x="147" y="82.1">39</text>
<text x="159.1" y="79.6">38</text>
<text x="159.1" y="82.1">40</text>
<text x="34" y="85.9">71</text>
<text x="34" y="88.5">70</text>
<text x="41" y="87.1">DVP_D0</text>
<text x="41" y="89.6">DVP_D1</text>
<text x="72.3" y="87.1">IO12</text>
<text x="72.3" y="89.6">IO13</text>
<text x="72.5" y="84.5">IO11</text>
<text x="81.7" y="85.9">13</text>
<text x="81.7" y="88.5">14</text>
<text x="34" y="91">69</text>
<text x="34" y="93.6">68</text>
<text x="41" y="92.1">DVP_D2</text>
<text x="41" y="94.7">DVP_D3</text>
<text x="72.3" y="92.1">IO14</text>
<text x="72.3" y="94.7">IO15</text>
<text x="81.7" y="91">15</text>
<text x="81.7" y="93.6">16</text>
<text x="34" y="96.1">67</text>
<text x="34" y="98.6">66</text>
<text x="34" y="101.2">65</text>
<text x="41" y="97.2">DVP_D4</text>
<text x="41" y="99.8">DVP_D5</text>
<text x="72.3" y="97.2">IO16</text>
<text x="72.3" y="99.8">IO17</text>
<text x="81.7" y="96.1">17</text>
<text x="81.7" y="98.6">18</text>
<text x="81.7" y="101.2">19</text>
<text x="34" y="103.7">64</text>
<text x="41" y="102.3">DVP_D6</text>
<text x="41" y="104.8">DVP_D7</text>
<text x="72.3" y="102.3">IO18</text>
<text x="72.3" y="104.8">IO19</text>
<text x="72.3" y="107.4">IO20</text>
<text x="81.7" y="103.7">20</text>
<text x="81.7" y="106.3">21</text>
<text x="72.3" y="109.9">IO21</text>
<text x="72.3" y="112.5">IO22</text>
<text x="81.7" y="108.8">22</text>
<text x="81.7" y="111.3">23</text>
<text x="81.7" y="113.9">24</text>
<text x="144.4" y="113.9">9</text>
<text x="160.4" y="113.9">8</text>
<text x="72.3" y="115">IO23</text>
<text x="72.3" y="117.5">IO24</text>
<text x="81.7" y="116.4">25</text>
<text x="81.7" y="119">26</text>
<text x="72.3" y="120.1">IO25</text>
<text x="72.3" y="122.6">IO26</text>
<text x="72.3" y="125.2">IO27</text>
<text x="81.7" y="121.5">27</text>
<text x="81.7" y="124">28</text>
<text x="72.3" y="127.7">IO28</text>
<text x="72.3" y="130.2">IO29</text>
<text x="81.7" y="126.6">29</text>
<text x="81.7" y="129.1">30</text>
<text x="81.7" y="131.7">31</text>
<text x="144.4" y="130.4">14</text>
<text x="156.6" y="130.4">7</text>
<text x="72.3" y="132.8">IO30</text>
<text x="72.3" y="135.3">IO31</text>
<text x="72.3" y="137.9">IO32</text>
<text x="81.7" y="134.2">32</text>
<text x="81.7" y="136.7">33</text>
<text x="72.3" y="140.4">IO33</text>
<text x="72.3" y="142.9">IO34</text>
<text x="81.7" y="139.3">34</text>
<text x="81.7" y="141.8">35</text>
<text x="72.3" y="145.5">IO35</text>
<text x="81.7" y="144.4">36</text>
<text x="81.7" y="149.4">37</text>
<text x="207.9" y="148.2">1</text>
<text x="223.9" y="148.2">2</text>
<text x="72.3" y="150.6">IO36</text>
<text x="72.3" y="153.1">IO37</text>
<text x="72.3" y="155.6">IO38</text>
<text x="81.7" y="152">38</text>
<text x="81.7" y="154.5">39</text>
<text x="207.9" y="153.2">3</text>
<text x="223.9" y="153.2">4</text>
<text x="72.3" y="158.2">IO39</text>
<text x="72.3" y="160.7">IO40</text>
<text x="81.7" y="157.1">40</text>
<text x="81.7" y="159.6">41</text>
<text x="167.9" y="159.6">+</text>
<text x="171.8" y="160.7">+</text>
<text x="207.9" y="158.3">5</text>
<text x="223.9" y="158.3">6</text>
<text x="72.3" y="163.3">IO41</text>
<text x="72.3" y="165.8">IO42</text>
<text x="81.7" y="162.1">42</text>
<text x="81.7" y="164.7">43</text>
<text x="81.7" y="167.2">44</text>
<text x="168.4" y="162.1">-</text>
<text x="171.8" y="163.3">-</text>
<text x="207.9" y="163.4">7</text>
<text x="223.9" y="163.4">8</text>
<text x="34" y="172.3">72</text>
<text x="41" y="173.4">GND</text>
<text x="72.3" y="168.3">IO43</text>
<text x="72.3" y="170.9">IO44</text>
<text x="72.3" y="173.4">IO45</text>
<text x="81.7" y="169.8">45</text>
<text x="81.7" y="172.3">46</text>
<text x="207.9" y="168.5">9</text>
<text x="223.9" y="168.5">10</text>
<text x="34" y="177.4">49</text>
<text x="34" y="174.8">50</text>
<text x="41" y="178.5">GND</text>
<text x="41" y="176">GND</text>
<text x="72.3" y="176">IO46</text>
<text x="72.3" y="178.5">IO47</text>
<text x="81.7" y="174.8">47</text>
<text x="81.7" y="177.4">48</text>
</g>
<g font-size="1.8" fill="#808080">
<text x="72.4" y="29.8">SPI0_SS1</text>
<text x="75.5" y="34.9">IOA38</text>
<text x="75.5" y="37.4">IOA39</text>
<text x="138.8" y="47.6">GND</text>
<text x="165.7" y="47.6">LCD_RS</text>
<text x="88.2" y="53.9">ESP32_RESET</text>
<text x="135.2" y="50.1">LCD_WR</text>
<text x="139.2" y="52.6">RST</text>
<text x="165.7" y="50.1">+3V3</text>
<text x="165.7" y="52.6">LCD_D0</text>
<text x="269.8" y="53.9">ISP_RX</text>
<text x="269.8" y="51.4">ISP_TX</text>
<text x="26.2" y="59">RST</text>
<text x="135.9" y="55.2">LCD_D1</text>
<text x="135.9" y="57.7">LCD_D3</text>
<text x="165.7" y="55.2">LCD_D2</text>
<text x="165.7" y="57.7">LCD_D4</text>
<text x="269.8" y="56.5">RTS#</text>
<text x="88.2" y="64.1">ISP_RX</text>
<text x="135.9" y="60.3">LCD_D5</text>
<text x="135.9" y="62.8">LCD_D7</text>
<text x="165.7" y="60.3">LCD_D6</text>
<text x="269.8" y="61.5">DTR#</text>
<text x="88.2" y="66.6">ISP_TX</text>
<text x="88.2" y="69.2">WIFI_TX_MCU_RX</text>
<text x="88.2" y="71.7">WIFI_RX_MCU_TX</text>
<text x="88.2" y="76.8">IO8</text>
<text x="134.4" y="75.5">I2C0_SDA</text>
<text x="165.7" y="73">I2C0_SCL</text>
<text x="88.2" y="79.3">IO9</text>
<text x="88.2" y="81.9">IO10</text>
<text x="165.7" y="80.6">LCD_BL</text>
<text x="88.2" y="84.4">IO11</text>
<text x="88.2" y="86.9">IO12</text>
<text x="88.2" y="89.5">IO13</text>
<text x="88.2" y="92">IO14</text>
<text x="88.2" y="94.6">IO15</text>
<text x="230.4" y="94.6">RST</text>
<text x="252.2" y="95.8">RST</text>
<text x="88.2" y="99.6">LCD_D1</text>
<text x="88.2" y="97.1">BOOT</text>
<text x="88.2" y="102.2">LCD_D2</text>
<text x="88.2" y="104.7">LCD_D3</text>
<text x="88.2" y="107.3">LCD_D4</text>
<text x="197.8" y="102.2">DTR#</text>
<text x="88.2" y="109.8">LCD_D5</text>
<text x="88.2" y="112.3">LCD_D6</text>
<text x="88.2" y="114.9">LCD_D7</text>
<text x="88.2" y="120">LCD_RS</text>
<text x="88.2" y="117.4">IO24</text>
<text x="135.1" y="114.9">IO24</text>
<text x="166.9" y="114.9">LCD_WR</text>
<text x="88.2" y="122.5">SPI0_MISO</text>
<text x="88.2" y="125">SPI0_SCK</text>
<text x="198" y="121.2">RTS#</text>
<text x="88.2" y="127.6">SPI0_MOSI</text>
<text x="88.2" y="130.1">SPI0_SS0</text>
<text x="145.4" y="130.1">VCC</text>
<text x="153.6" y="130.1">GND</text>
<text x="230.4" y="128.8">BOOT</text>
<text x="88.2" y="135.2">I2C0_SDA</text>
<text x="88.2" y="132.7">I2C0_SCL</text>
<text x="88.2" y="137.7">I2C1_SCL</text>
<text x="269.1" y="132" transform="rotate(-90 269.1 132)">ESP32_GPIO12</text>
<text x="88.2" y="142.8">SPI0_SS1</text>
<text x="88.2" y="140.3">I2C1_SDA</text>
<text x="88.2" y="145.4">LCD_D0</text>
<text x="88.2" y="150.4">LCD_BL</text>
<text x="88.2" y="153">BUZZER</text>
<text x="88.2" y="155.5">IOA38</text>
<text x="198.6" y="154.2">IO15</text>
<text x="230.4" y="154.2">IO14</text>
<text x="88.2" y="160.6">IOA40</text>
<text x="88.2" y="158">IOA39</text>
<text x="198.6" y="159.3">IO13</text>
<text x="230.4" y="159.3">IO12</text>
<text x="88.2" y="163.1">IOA41</text>
<text x="88.2" y="165.7">IOA42</text>
<text x="198.8" y="164.4">IO11</text>
<text x="230.4" y="164.4">IO10</text>
<text x="88.2" y="168.2">IOA43</text>
<text x="88.2" y="170.7">IOA44</text>
<text x="88.2" y="173.3">IOA45</text>
<text x="130.6" y="170.7">BUZZER</text>
<text x="199.6" y="169.5">IO9</text>
<text x="230.4" y="169.5">IO8</text>
<text x="88.2" y="175.8">IOA46</text>
<text x="88.2" y="178.4">IOA47</text>
</g>
<g font-size="1.8" fill="#c90d0c">
<text x="198.7" y="58.4">Micro USB</text>
<text x="198.7" y="63.4">Hirose</text>
<text x="198.7" y="66">ZX62-B-5PA</text>
</g>
<g font-size="1.4" fill="#808080">
<text x="262.2" y="92.6">S1</text>
<text x="262.2" y="97.7">RESET</text>
</g>
</svg>
